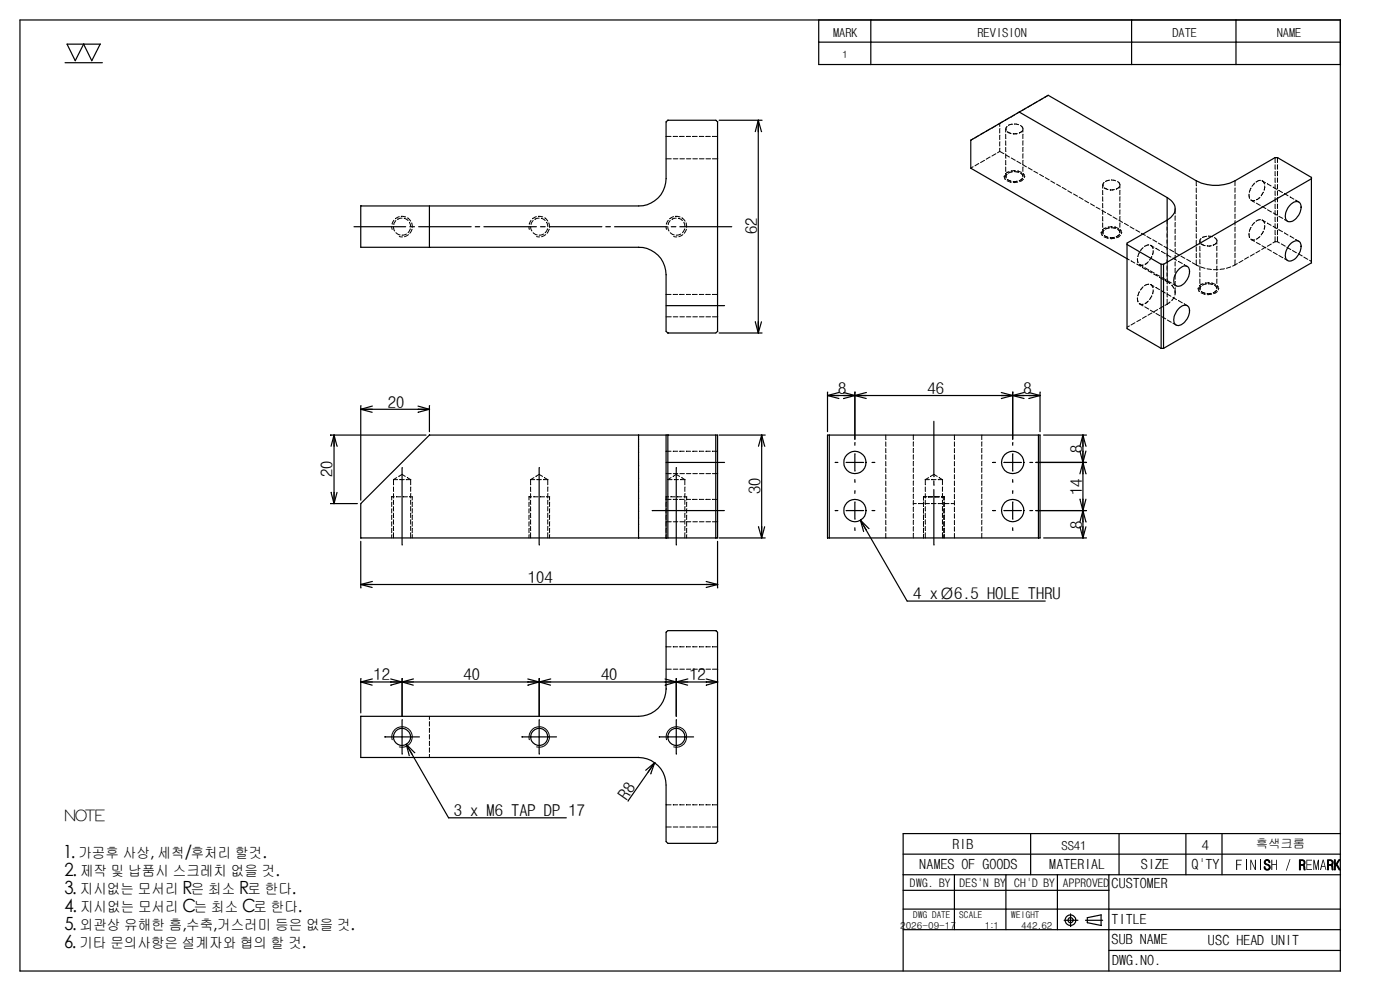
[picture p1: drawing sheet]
<svg xmlns="http://www.w3.org/2000/svg" width="297mm" height="210mm" viewBox="0 0 297 210" stroke-linecap="round" stroke-linejoin="round" font-family="sans-serif">
<g fill="none" stroke="#000" stroke-width=".25">
<path d="M13.8 13.3h7.9M14.2 9.4h3.6M14.3 9.4l1.6 3.5 1.9-3.5M17.7 9.4h3.6l-1.8 3.5-1.7-3.5M184.5 13.7h55.4l-.1-4.8h22.2l-.1-4.7h22.2h-279.9l.1 201.5M184.6 4.2h-11.1v4.7M239.8 13.7h22.2l-.1-4.8h22.2l-.1-4.7 .1 201.5h-279.9M239.9 4.2h-55.4l.1 4.7h-11.1v4.8M262 4.2h-22.2l.1 4.7h-55.4l.1 4.8h-11.1M284 8.9l.1 4.8h-22.2M141.2 37.8a5.8 5.8 0 0 1-5.9 5.8M141.5 25.5l-.3 .3v12"/>
<path d="M141.6 25.5h10.1M151.7 25.5l.4 .3M152.1 25.8v44.4M152.4 25.5h9.1M160.1 27.9l.6-2.4v45M160.7 27.9v-2.4l.7 2.4M205.8 29.7l-.1 5.9M205.8 35.6l33 19.2M216 23.7l31.3 18.1M216 23.7l6.1-3.5 31.5 18.1M216 23.7l-10.3 6M253.5 38.3a9.1 9.1 0 0 0 8.3 0"/>
<path d="M270.7 33.4h-.5l-8.5 4.9M270.8 33.4l7.1 4.2v.3M278 37.9l-31.4 18.1v17.8M278 37.9v17.8l-31.4 18.1h-.5M75 48h11M76.5 52.4h14.5M76.5 43.6v8.8M76.5 43.6h14.5M86.9 48h.9M88.7 48h11.1M91 43.6v8.8M91 43.6h44.4"/>
<path d="M91 52.4h44.3M100.7 48h1M102.5 48h11.2M114.6 48h.9M116.4 48h11.1M128.4 48h1M130.2 48h11.2M135.4 52.4h-.1a5.8 5.8 0 0 1 5.9 5.8M141.2 58.2v12l.3 .3h10.2l.4-.3M142.3 48h.9M144.1 48h11M238.8 51.8l.1 17.8"/>
<path d="M246.1 56h.5M246.1 56v17.8M247.3 41.8a2.47 2.47 0 0 1 1.3 3.6l-1.2 1.2M247.4 46.6l-8.6 4.9v.3l7.3 4.2M247.4 41.8l-.1 4.8M252.1 57.5a1.01 1.01 0 0 0-.6-1.1 1.01 1.01 0 0 0-1.2 .3 3.2 3.2 0 0 0-1.4 3.6 1.49 1.49 0 0 0 2.4-.7l.6-1 .2-1.1M275.7 52.2a1.03 1.03 0 0 0-.5-1.2 1.03 1.03 0 0 0-1.3 .3 3.2 3.2 0 0 0-1.3 3.6 1.49 1.49 0 0 0 2.4-.7l.5-1 .3-1M275.7 43.9a1.03 1.03 0 0 0-.5-1.1 1.03 1.03 0 0 0-1.3 .2 3.2 3.2 0 0 0-1.3 3.6 1.24 1.24 0 0 0 1.9-.1 3.9 3.9 0 0 0 1.3-2.6M141.2 64.7h12.3M152.4 70.5h9.1M160.1 68.2l.6 2.3M160.7 68.2v2.3"/>
<path d="M161.4 68.2l-.7 2.3M238.8 69.6l7.3 4.2M252.1 65.8a1.03 1.03 0 0 0-.6-1.1 1.03 1.03 0 0 0-1.2 .2 3.2 3.2 0 0 0-1.4 3.6 1.17 1.17 0 0 0 1.9-.1 3.9 3.9 0 0 0 1.3-2.6M70.1 92.2h20.2M70.2 94.5l.6-2.3v14.5M70.8 94.5v-2.3l.7 2.3M76.5 85.9v20M78.9 86l-2.4 .7h2.4M85.3 99v16.4M88.6 86l2.4 .7M88.6 86.7h2.4M91 86.7l-2.4 .6"/>
<path d="M91 86.7h-14.5l2.4 .6M91 85.9v5.5M114.3 99v16.4M135.4 92.2l-.1 21.7h-58.8M141.2 92.2h10.9M141.2 97.9h12.3M141.5 92.2l.1 21.7M143.4 99v16.4M151.7 92.2v21.7M152.1 92.2v21.7M152.4 92.2h9.8M161.4 92.2l.7 2.3"/>
<path d="M161.4 92.2l.1 2.3M161.5 92.2l-.8 2.3M161.5 92.2l-.1 21.7M175.4 92.2h.4M175.4 92.2v21.7M175.4 83.1v8.3M177.1 97.9h.5M177.8 83.1l-2.4 .7h2.4M178.8 83.1l4.8 1.3M178.8 83.8h2.4M179.4 97.9h1.8M181.2 83.8l-2.4 .6"/>
<path d="M181.2 83.8h-5.8l2.4 .6M181.2 83.8h2.4M181.2 83.8h33.4M181.2 97.9v1.9M181.2 97.9h1.8M181.2 83.1v9.9M181.2 96.1v1.8M181.2 93.8v.5M183.5 97.9a2.36 2.36 0 0 0-3.3-2.1 2.36 2.36 0 0 0-.6 4 2.36 2.36 0 0 0 3.8-1.2l.2-.7M183.6 83.1l-2.4 .7M184.8 97.9h.6M197.9 89.2v11.8"/>
<path d="M210.5 97.9h.5M212.2 83.1l2.4 .7M212.2 83.8h2.4M212.8 97.9h1.8M214.6 83.8l-2.4 .6M214.6 83.8h2.5M214.6 97.9v1.9M214.6 97.9h1.9M214.6 83.1v9.9M214.6 83.8l2.4 .6M214.6 96.1v1.8M214.6 93.8v.5"/>
<path d="M217 97.9a2.36 2.36 0 0 0-3.4-2.1 2.36 2.36 0 0 0-.5 4 2.36 2.36 0 0 0 3.8-1.2l.1-.7M217.1 83.1l-2.5 .7M218 83.1l2.4 .7h-5.8M218.1 83.8h2.3l-2.3 .6M218.2 97.9h.6M219.5 97.9h10.8M220.1 92.2h.3M220.4 92.2v21.7M220.4 83.1v8.3M221.2 92.2h9.1M228.9 95.5l.6 2.4M229.5 97.9l.7 2.5"/>
<path d="M229.5 97.9v2.5M229.5 92.2l.7 2.3M229.5 92.2v2.3M229.5 97.9l-.6 2.5M229.5 97.9v10.2M229.5 95.5v2.4M229.5 92.2l-.6 2.3M229.5 92.2v5.7M230.1 95.5l-.6 2.4M70.1 106.7h5.6M70.2 104.3l.6 2.4M70.8 104.3v2.4"/>
<path d="M71.4 104.3l-.6 2.4M76.5 106.7l14.5-14.5h50.2v21.7h-5.8M76.5 114.7v9.8M76.5 106.7v7.2M138.3 108.1h15.2M141.2 113.9h10.9M152.1 114.7v9.8M152.4 113.9h9.8M160.8 111.6l.6 2.3M161.5 111.6l-.1 2.3M162 111.6l-.5 2.3M175.4 113.9h45"/>
<path d="M175.8 113.9l-.1-21.7h44.4v21.7M177.1 108.1h.5M179.4 108.1h1.8M181.2 101.6v.5M181.2 108.1v1.9M181.2 108.1h1.8M181.2 111.8v.5M181.2 106.3v1.8M181.2 104v.5M182.3 110.2l9.9 17.1h29.3M182.3 110.2l1.9 1.8M182.3 110.2l1.3 2.1"/>
<path d="M182.4 110.2l.6 2.4M183.5 108.1a2.36 2.36 0 0 0-3.3-2.1 2.36 2.36 0 0 0-.6 3.9 2.36 2.36 0 0 0 3.8-1.2l.2-.6M184.8 108.1h.6M197.9 101.8v1M197.9 103.7v11.7M210.5 108.1h.5M212.8 108.1h1.8M214.6 101.6v.5M214.6 108.1v1.9M214.6 108.1h1.9M214.6 111.8v.5M214.6 106.3v1.8"/>
<path d="M214.6 104v.5M217 108.1a2.36 2.36 0 0 0-3.4-2.1 2.36 2.36 0 0 0-.5 3.9 2.36 2.36 0 0 0 3.8-1.2l.1-.6M218.2 108.1h.6M219.5 108.1h10.8M221.2 113.9h9.1M228.9 111.6l.6 2.3M228.9 105.7l.6 2.4M229.5 108.1l.7 2.5M229.5 108.1v2.5M229.5 108.1v5.8M229.5 108.1l-.6 2.5M229.5 111.6v2.3"/>
<path d="M229.5 105.7v2.4M230.1 111.6l-.6 2.3M230.1 105.7l-.6 2.4M76.5 123.8h2.4M76.5 123.8l2.4 .6M78.9 123.2l-2.4 .6M141.2 133.9v12a5.9 5.9 0 0 1-5.9 5.8h-58.8M141.2 133.9l.3-.3h10.2l.4 .3v44.4l-.4 .3M149.7 123.2l2.4 .6h-75.6M149.7 123.8h2.4l-2.4 .6M76.5 151.7v8.7M76.5 143.7v7.3"/>
<path d="M78.9 143.8l-2.4 .6h2.4M81.6 156.1h1.8M82.8 143.8l2.5 .6M82.8 144.4h2.4M83.4 156.1h1.8M85.2 144.4h2.4M85.2 144.4l-2.4 .7M85.2 144.4h-8.7l2.4 .7M85.2 156.1l.1 1.8M85.2 156.1h1.9M85.2 157.9l.1 1.8M85.3 144.4l2.3 .7"/>
<path d="M85.3 143.7l-.1 8M85.3 144.4h29M85.3 154.3l-.1 1.8M85.3 152.4l-.1 1.9M86.1 157.6l1.8 1.8M86.1 157.6l1.3 2.2M86.1 157.6l9 15.6M86.1 157.6l.6 2.5M87 156.1h1.9M87.6 143.8l-2.4 .6M110.7 156.1h1.7M111.8 143.8l2.5 .6"/>
<path d="M111.9 144.4h2.4M112.5 156.1h1.8M114.3 156.1h1.8a1.83 1.83 0 0 1-2.2 1.8 1.83 1.83 0 0 1-1.3-2.6 1.82 1.82 0 0 1 2.1-1 1.82 1.82 0 0 1 1.4 1.8h1.8M114.3 144.4h2.4M114.3 144.4l-2.4 .7M114.3 156.1v3.6M114.3 144.4l2.4 .7M114.3 143.7v8M114.3 144.4h29M114.3 152.4v3.7M116.7 143.8l-2.4 .6M139.8 156.1h1.7"/>
<path d="M140.9 143.8l4.8 1.3M141 144.4h2.3M141.6 156.1h1.7M143.3 156.1h1.9a1.83 1.83 0 0 1-2 1.8 1.83 1.83 0 0 1-1.7-2.1 1.8 1.8 0 0 1 2-1.5 1.8 1.8 0 0 1 1.6 1.8h1.9M143.3 144.4h2.5M143.3 144.4l-2.3 .7M143.3 156.1l.1 1.8M143.3 157.9l.1 1.8M143.4 143.7l-.1 8M143.4 154.3l-.1 1.8M143.4 152.4l-.1 1.9M145.8 143.8l-2.5 .6"/>
<path d="M149.7 143.8l2.4 .6h-8.8M149.7 144.4h2.4l-2.4 .7M76.5 160.4h58.8a5.8 5.8 0 0 1 5.9 5.9v12M95.1 173.2h24.9M138.7 161.5l-.8 2.4M138.7 161.5l-1.3 2M138.7 161.5l-5.6 8.2M138.8 161.5l-2 1.6M141.2 178.3l.4 .3M141.5 178.6h10.2M218.5 176.6l-.1 8.7M237.2 176.6l-.1 8.7"/>
<path d="M251.4 176.6l-.1 8.7M259 176.6v8.7M284.1 176.6h-92.7v8.7M191.4 185.3h92.7M191.4 180.9h92.7M191.4 196.9h43.6M191.4 192.6h43.6M191.4 188.6h43.6M191.4 185.3v20.4M202.3 185.3v11.6M213.2 185.3v11.6M224.1 185.3v11.6"/>
<path d="M225.5 194.9h2.9M226.9 193.6v2.6M228 194.9a1.14 1.14 0 0 0-1.7-.9 1.14 1.14 0 0 0-.2 1.9 1.14 1.14 0 0 0 1.8-.6l.1-.4M230 194.9h3.7M233.3 193.8l.1 2.2-3-.6M233.4 193.8l-3 .6 .1 1M235 196.9h49.1M235 192.6h49.1M235 185.3v20.4M235 201.3h49.1"/>
<circle cx="85.2" cy="156.1" r="1.82"/>
<circle cx="226.9" cy="194.9" r=".56"/>
</g>
<g fill="#000">
<path d="M262 182.1h1.2v.2h-1v.8h.8v.1h-.8v1.1h-.2z" fill-rule="evenodd"/>
<path d="M265 182.1h.2l.7 1.8v-1.8h.3v2.2h-.3l-.8-1.8v1.8h-.1z" fill-rule="evenodd"/>
<path d="M269.4 182.1h.2v.9h.8v-.9h.2v2.2h-.2v-1.1h-.8v1.1h-.2z" fill-rule="evenodd"/>
<path d="M273.3 182h.2l-.8 2.4h-.2z" fill-rule="evenodd"/>
<path d="M276.9 182.1h1.1v.2h-1v.8h.9v.1h-.9v.9h1v.2h-1.1z" fill-rule="evenodd"/>
<path d="M278.3 182.1h.2l.4 1.7 .4-1.7h.2v2.2h-.2v-1.7l-.3 1.7h-.2l-.3-1.7v1.7h-.2z" fill-rule="evenodd"/>
<path d="M280.3 182.1l-.6 2.2h.2l.2-.7h.6l.2 .7h.2l-.6-2.2zM280.4 182.4l.3 1h-.5z" fill-rule="evenodd"/>
</g>
<g fill="none" stroke="#000" stroke-width=".21">
<path d="M141.2 33.6h1.1M141.2 28.9h1M142.7 33.6h.9M142.7 28.9h.9M144.1 33.6h.9M144.1 28.9h.9M145.5 33.6h.9M145.5 28.9h.9M146.8 33.6h1M146.9 28.9h.9M148.2 33.6h1M148.3 28.9h.8"/>
<path d="M149.6 33.6h1M149.7 28.9h.8M151 33.6h1.1M151 28.9h1.1M206.2 29.4l-.4 .3M206.2 35.3l-.5 .3M207.4 28.7l-.7 .5M207.4 34.7l-.8 .4M208.6 28l-.8 .5M208.6 34l-.8 .4M209.8 27.3l-.8 .5M209.8 33.3l-.8 .4"/>
<path d="M211 26.7l-.7 .4M211.1 32.6l-.9 .4M211.9 26.1l-.5 .3M211.9 31.4v.7l.8 .4M211.9 30v.9M211.9 28.6v1M211.9 27.2v1M211.9 32.1l-.5 .3M212.6 25.7l-.7 .4v.7M212.8 37.4l.3 .6M212.9 37.2l-.1 .2M213.1 32.8l.8 .5"/>
<path d="M213.1 27.3l.1 .7M213.1 28.4l.1 1M213.1 29.8l.1 1M213.1 31.2l.1 .9M213.1 32.6l.1 .9M213.1 34l.1 .9M213.1 35.4l.1 .9M213.1 36.8l.1 .6M213.3 27l-.1 .6M213.3 37.1l-.1 .6M213.4 26.9l-.2 .1M213.4 36.9l-.2 .2"/>
<path d="M213.4 26.8l-.1 .1M213.4 36.9h-.1M213.4 36.5l-.3 .3M213.4 38.3l.8 .3M213.5 27.9v.1M213.5 38v.1M213.6 28l.5 .2M213.6 38.1l.5 .2M213.8 25l-.8 .5M213.8 36.3l-.3 .2M214.1 28.2l.2 .1M214.1 38.3l.2 .1"/>
<path d="M214.1 38.6h.2M214.3 33.5l.9 .4M214.3 26.3h.3M214.4 26.3l-.6 .2M214.4 36.4l-.6 .2M214.6 36.4h-.3M214.7 28.3h.7M214.7 38.6l.3 .1M214.9 36.1l-.6 .1M215 36.1l.2 .1M215 24.3l-.7 .5M215 26.3h.4"/>
<path d="M215 36.3l.4 .1M215.3 26.3l.6 .1M215.3 36.4l.6 .1M215.4 38.4l-.7 .1M215.5 34.1l.8 .5M215.6 28.3h-.1M215.6 38.4h-.1M215.7 38.6l-.8 .1M215.7 36.2l.1 .1M215.8 36.3l.7 .2M216 28.1v.1M216 38.2h.1"/>
<path d="M216.2 23.6l-.7 .5M216.3 26.6l.2 .1M216.3 36.7l.2 .1M216.5 26.7l.2 .2M216.5 36.8l.2 .2M216.6 26.9l.2 .3M216.6 37l.2 .3M216.7 37.7v.1M216.7 37.8l-.6 .4M216.7 34.9l.8 .4M216.7 27.7l-.6 .4M216.8 36.8v.6"/>
<path d="M216.8 35.4v.9M216.8 34v.9M216.8 32.6v.9M216.8 31.2v.9M216.8 29.8v1M216.8 28.4v1M216.8 27.3v.7M216.9 38l-.8 .5M216.9 36.8l.1 .1M217 36.9l.2 .5-.1 .2M217.4 22.9l-.7 .5M217.9 35.5l.9 .5"/>
<path d="M218.6 22.3l-.7 .4M219.1 36.3l.8 .4M219.8 21.5l-.8 .5M220.3 36.9l.9 .5M221 20.9l-.7 .4M221.5 37.6l.8 .5M222.1 20.2l-.6 .4M222.7 38.3l.8 .5M223.9 39l.9 .5M225.1 39.7l.8 .5M233.7 39.2v.7M233.8 38.9v.6"/>
<path d="M233.9 38.7l-.1 .2M234 38.7h-.1M234.1 39.8l.3 .2M234.4 40l.3 .1M234.6 38.3l-.3 .1M234.9 38.2l-.3 .1M235.2 38.2h-.3M235.6 38.1l.4 .1M235.9 38.2l.5 .1M236.8 38.5l.3 .1M237 38.6l.2 .2M237.2 38.8l.2 .3"/>
<path d="M237.2 39.5l.1 .1M237.2 39.6l-.6 .4M237.4 39.2l-.1 .7M253.5 38.3l.1 1M253.5 39.8l.1 .9M261.8 39.8l-.1 .9M261.8 38.3l-.1 1M265.1 39.9l-.2 .4M265.1 39.9h-.1M265.5 39.3l-.2 .2M265.7 39l-.3 .3M265.9 38.8l-.2 .2"/>
<path d="M266.2 38.5h.1M266.5 38.4l-.3 .1M266.8 38.2l-.3 .2M267.1 38.2h-.4M267.5 38.3l.2 .1M267.6 38.3l.6 .4M267.7 38.4l.1 .2M267.8 38.6l.2 .2M267.9 38.8l.1 .2M268 39.4l.1 .3M268 39.7v.4M268.6 38.9l.8 .5"/>
<path d="M269.8 39.6l.8 .5M270.2 33.4l.1 1M270.2 34.9l.1 .9M270.2 36.3l.1 .9M270.2 37.7l.1 .9M270.2 39.1l.1 .9M270.8 39.1l-.1 .9M270.8 37.7l-.1 .9M270.8 36.3l-.1 .9M270.8 34.9l-.1 .9M270.8 33.4l-.1 1M83 47.9l.1 .7"/>
<path d="M83.4 48l.2 .9M83.5 46.7l-.4 .8M83.9 46.7l-.4 .8M83.9 49.3l.9 .5M84.6 50.1l.7 .1M84.6 45.9l-.7 .4M85.1 45.8l.9 .1M85.2 46.2l-.9 .2M85.7 46.2l.8 .5M86.1 49.6l-.9 .2M86.4 46.2l.6 .6M86.6 49.7l-.9 .4"/>
<path d="M86.8 47.1l.2 .9M87 48.5l-.5 .8M87.3 47.2l.1 .9M87.3 48.6l-.4 .8M112.1 47.9l.1 .7M112.4 48l.3 .9M112.5 46.7l-.3 .8M113 46.7l-.4 .8M113 49.3l.8 .5M113.7 45.9l-.8 .4M113.7 50.1l.6 .1M114.2 45.8l.8 .1"/>
<path d="M114.3 46.2l-.9 .2M114.8 46.2l.7 .5M115.2 49.6l-.9 .2M115.5 46.2l.6 .6M115.7 49.7l-.9 .4M115.9 47.1l.2 .9M116.1 48.5l-.6 .8M116.3 47.2l.2 .9M116.4 48.6l-.4 .8M141.2 47.9l.1 .7M141.5 48l.3 .9M141.6 46.7l-.4 .8"/>
<path d="M142 46.7l-.4 .8M142 49.3l.9 .5M142.8 50.1l.6 .1M142.8 45.9l-.8 .4M143.2 45.8l.9 .1M143.3 46.2l-.8 .2M143.9 46.2l.7 .5M144.3 49.6l-1 .2M144.5 46.2l.7 .6M144.7 49.7l-.8 .4M145 47.1l.1 .9M145.1 48.5l-.5 .8"/>
<path d="M145.4 47.2l.1 .9M145.5 48.6l-.5 .8M226.3 40.4l.8 .5M227.5 41.1l.9 .4M228.7 41.8l.8 .4M229.9 42.5l.8 .4M231.1 43.2l.8 .4M232.3 43.9l.8 .4M233.3 49.3l.4 .6M233.4 49.1v.2M233.5 44.6l.8 .4M233.7 40.3v1"/>
<path d="M233.7 41.7v.9M233.7 43.1v.9M233.7 44.5v.9M233.7 45.9v.9M233.7 47.2v.9M233.7 48.6v.7M233.8 49v.6M233.9 48.8l-.1 .2M234 48.8h-.1M234 48.4l-.3 .3M234 50.2l.7 .2M234.1 49.9l.3 .2"/>
<path d="M234.4 50.1l.3 .1M234.4 48.2l-.4 .2M234.6 48.4l-.3 .1M234.7 45.2l.8 .5M234.7 40.1l.1 .1M234.7 50.2l.1 .1M234.7 50.4l.2 .1M234.9 48.3l-.3 .1M235.2 48.3h-.3M235.3 40.2h.4M235.3 50.3h.4M235.3 50.5l.2 .1"/>
<path d="M235.5 48l-.6 .1M235.5 48l.3 .1M235.6 48.2l.4 .1M235.9 45.9l.8 .5M235.9 48.3l.5 .1M236.1 40.2h-.4M236.1 50.3h-.4M236.2 50.5l-.7 .1M236.3 48.1h.1M236.4 48.1l.7 .3M236.6 40v.1M236.6 50.1h.1"/>
<path d="M236.8 48.5l.3 .2M237 48.7l.2 .2M237.1 46.6l.8 .5M237.2 48.9l.2 .3M237.3 49.6l-.7 .5M237.4 48.6l-.1 .7M237.4 47.2l-.1 .9M237.4 45.9l-.1 .9M237.4 44.5l-.1 .9M237.4 43.1l-.1 .9M237.4 41.7l-.1 .9M237.4 40.3l-.1 1"/>
<path d="M237.4 49.9l-.8 .4M237.4 48.7l.1 .1M237.6 48.8l.1 .5-.1 .2M238.3 47.3l.8 .5M238.9 54.8l.4 .2M239.5 48l.8 .5M239.7 55.3l.8 .4M240.7 48.7l.8 .5M241 55.9l.7 .5M241.1 54.8v.5M241.1 55.3v.3M241.2 55.6h.1"/>
<path d="M241.4 53.6l-.2 .7M241.5 56l.1 .1M241.5 53.5l-.1 .1M241.5 56.1l.7 .3M241.6 56.1l.2 .1M241.8 56.2h.3M241.8 52.9l-.1 .2M241.9 49.4l.8 .4M242.1 52.6l-.3 .3M242.1 56.7l.8 .4M242.3 56.1l-.2 .1M242.3 52.5l-.2 .1"/>
<path d="M242.6 56.7l.8 .5M242.9 55.9l-.2 .1M242.9 52l-.3 .2M243.1 50.1l.8 .5M243.1 55.7l-.2 .2M243.2 51.9l-.3 .1M243.3 57.3l.8 .5M243.4 55.4l-.2 .3M243.4 51.9h.1M243.4 51.9h-.3M243.8 57.4l.8 .4M243.8 54.8l-.1 .3"/>
<path d="M243.9 52l.2 .1M243.9 52l.6 .4M244 54.5l-.1 .3M244 52.1l.3 .4M244.1 54.3v.2M244.3 53.7v.2M244.3 52.5l.1 .1M244.3 50.8l.8 .4M244.4 53.1l-.1 .6M244.5 58.1l.8 .4M245 52.6l.7 .5M245 58.1l.8 .4"/>
<path d="M245.5 51.5l.8 .5M245.7 58.7l.8 .5M246.2 53.3l.8 .4M246.2 58.8l.8 .4M246.7 52.2l.8 .4M246.9 59.4l.4 .3M247.3 47.4v-.8l.1 1.1M247.3 48.1l.1 .9M247.3 49.5l.1 .9M247.3 50.9l.1 .9M247.3 52.3l.1 .9M247.3 53.6l.1 1"/>
<path d="M247.3 55l.1 1M247.3 56.4l.1 1M247.3 57.8l.1 .9M247.3 59.2l.1 .9M247.4 59.7l.5 .4M247.4 54l.7 .5M247.4 59.4l.8 .5M247.4 58.9l-.1 .8M247.4 57.5l-.1 .9M247.4 56.1l-.1 1M247.4 54.8l-.1 .9M247.4 53.4l-.1 .9"/>
<path d="M247.4 52l-.1 .9M247.4 50.6l-.1 .9M247.4 49.2l-.1 .9M247.4 47.8l-.1 .9M247.9 52.8l.8 .5M248.6 54.7l.7 .4M249.1 53.6l.8 .4M249.1 59.6l-.1 .9M249.1 58.2l-.1 1M249.1 56.8l-.1 1M249.1 55.5l-.1 .9M249.1 54.1l-.1 .9"/>
<path d="M249.1 52.7l-.1 .9M249.1 51.3l-.1 .9M249.1 49.9l-.1 .9M249.1 48.5l-.1 1M249.1 47.1l-.1 1M249.1 45.7l-.1 1M249.1 44.2l-.1 1.1M249.8 55.4l.8 .4M250.3 54.2l.8 .5M251 56.1l.6 .3M251.5 54.9l.8 .5M253.5 56.1l.6 .3"/>
<path d="M253.5 41.2l.1 .9M253.5 42.6l.1 .9M253.5 44l.1 .9M253.5 45.4l.1 .9M253.5 46.8l.1 .9M253.5 48.1l.1 .9M253.5 49.5l.1 .9M253.5 50.9l.1 .9M253.5 52.3l.1 .9M253.5 53.6l.1 1M253.5 55l.1 1.1-.9-.5M254.3 51.1v.6"/>
<path d="M254.3 52.2v.9M254.3 53.6v.9M254.3 55v.9M254.3 56.4v.8M254.3 57.7v.9M254.3 59.1v.9M254.3 51.2v.2M254.3 51v.2M254.4 50.8l-.1 .2M254.4 56.5l1 .3M254.5 50.6l-.2 .2M254.7 51.7l.2 .2"/>
<path d="M254.9 51.9l.3 .1M255.2 50.2l-.4 .1M255.2 52h.2M255.5 50.1l-.4 .1M255.7 50.1h-.2M255.8 56.9l.9 .2M255.8 52.1h.4M256.1 50l.4 .1M256.1 59.9l-.6 .1M256.1 59.9h.2M256.5 50.1h.5M256.7 52l-.4 .1"/>
<path d="M256.8 60h.1M256.9 60l.7 .3M257.1 51.9h.1M257.1 57.1h1M257.4 50.3l.4 .3M257.4 51.8l-.2 .1M257.6 51.6l-.2 .2M257.7 50.6l.2 .3M257.8 51.4l-.1 .2M257.9 50.9v.1M257.9 59.1v.9M257.9 57.7v.9"/>
<path d="M257.9 56.4v.8M257.9 55v.9M257.9 53.6v.9M257.9 52.2v.9M257.9 51.1v.6M259.5 56.9l-1 .2M260.8 56.5l-.9 .3M261.8 56.1l-.6 .3M261.8 55l-.1 1.1 .5-.2M261.8 53.6l-.1 1M261.8 52.3l-.1 .9M261.8 50.9l-.1 .9"/>
<path d="M261.8 49.5l-.1 .9M261.8 48.1l-.1 .9M261.8 46.8l-.1 .9M261.8 45.4l-.1 .9M261.8 44l-.1 .9M261.8 42.6l-.1 .9M261.8 41.2l-.1 .9M263.4 55.2l-.8 .4M264.6 54.5l-.9 .4M264.7 41.3l.1 .6M264.7 41.1v.2M264.7 49.7l.1 .5"/>
<path d="M264.7 49.4v.3M264.8 41.9v.1M264.8 40.7h.1M264.8 50.2v.1M264.8 49h.1M264.9 40.3l-.1 .4M264.9 48.6l-.1 .4M265.1 48.3l-.2 .3M265.1 42.4h.1M265.1 50.6l.1 .2M265.1 48.2l-.1 .1M265.2 42.4l.7 .4"/>
<path d="M265.2 50.7l.7 .4M265.3 42.4l.1 .1M265.3 50.8h.1M265.5 42.5h.2M265.5 50.8l.2 .1M265.5 47.6l-.2 .2M265.7 47.3l-.3 .3M265.8 53.8l-.8 .4M265.9 42.5h-.2M265.9 50.8l-.2 .1M265.9 47.1l-.2 .2M266.2 46.8h.1"/>
<path d="M266.2 43l.9 .5M266.2 51.4l.9 .4M266.5 42.2l-.2 .1M266.5 50.5l-.2 .1M266.5 46.7l-.3 .1M266.7 42l-.2 .2M266.7 50.3l-.2 .2M266.8 46.6l-.3 .1M267 41.8l-.2 .2M267 53.1l-.8 .5M267 50.1l-.2 .2M267.1 46.5l-.4 .1"/>
<path d="M267.4 43.7l.9 .5M267.4 52l.9 .5M267.5 41.1l-.2 .4M267.5 49.5l-.2 .3M267.5 46.6l.2 .2M267.6 46.6l.6 .4M267.7 40.8l-.2 .3M267.7 49.1l-.2 .4M267.7 46.8l.1 .1M267.7 40.7v.1M267.7 49v.1M267.8 46.9l.2 .2"/>
<path d="M267.9 40.1v.2M267.9 48.4v.2M267.9 47.1l.1 .2M268 47.7l.1 .4M268 48.1v.3M268.2 52.4l-.8 .4M268.6 44.4l.9 .5M268.6 47.3l.8 .4M268.6 52.7l.9 .5M269.4 51.7l-.8 .5M269.8 45.1l.9 .5M269.8 47.9l.8 .5"/>
<path d="M269.8 53.4l.9 .5M270.2 50.1l.1 1.1-.6 .2M270.2 40.4l.1 1M270.2 41.8l.1 1M270.2 43.2l.1 1M270.2 44.6l.1 .9M270.2 46l.1 .9M270.2 47.4l.1 .9M270.2 48.8l.1 .9M270.2 51.2h.6M270.8 50.1l-.1 1.1 .4 .2M270.8 48.8l-.1 .9"/>
<path d="M270.8 47.4l-.1 .9M270.8 46l-.1 .9M270.8 44.6l-.1 .9M270.8 43.2l-.1 1M270.8 41.8l-.1 1M270.8 40.4l-.1 1M271 40.3l.8 .5M271 45.8l.9 .4M271 48.7l.8 .4M271 54.1l.9 .5M271.5 51.7l.9 .4M272.2 46.5l.7 .4"/>
<path d="M272.2 54.8l.7 .4M272.2 41l.8 .5M272.2 49.3l.8 .5M272.7 52.4l.9 .4M273.4 41.7l.8 .5M273.4 50l.8 .5M273.9 53.1l.8 .4M274.6 42.4l.6 .4M274.6 50.7l.6 .4M275.1 53.7l.9 .5M276.3 54.5l.8 .4M277.5 55.1l.5 .3"/>
<path d="M141.2 67.1h1.1M141.2 62.4h1M142.7 67.1h.9M142.7 62.4h.9M144.1 67.1h.9M144.1 62.4h.9M145.5 67.1h.9M145.5 62.4h.9M146.8 67.1h1M146.9 62.4h.9M148.2 67.1h1M148.3 62.4h.8"/>
<path d="M149.6 67.1h1M149.7 62.4h.8M151 67.1h1.1M151 62.4h1.1M239.3 69.1l-.5 .2M240.5 68.4l-.8 .4M241.1 63.1v.5M241.1 63.6v.3M241.2 63.9h.1M241.2 62.6l-.1 .1M241.4 61.9l-.3 .7M241.5 64.3l.1 .1"/>
<path d="M241.5 61.8l-.1 .1M241.5 64.4l.7 .4M241.6 64.4l.2 .1M241.8 67.7l-.9 .4M241.8 64.5h.3M241.8 61.3l-.1 .1M242.1 61l-.3 .3M242.3 64.4l-.2 .1M242.3 60.8l-.2 .2M242.6 65l.8 .5M242.9 64.2l-.2 .1M242.9 60.3l-.3 .2"/>
<path d="M242.9 67l-.8 .4M243.1 64l-.2 .2M243.2 60.3h-.3M243.4 63.8l-.2 .2M243.4 60.2h.1M243.4 60.2l-.3 .1M243.8 65.7l.8 .5M243.8 63.1l-.1 .3M243.9 60.3l.2 .1M243.9 60.3l.6 .4M244 62.7l-.1 .4M244 60.4l.3 .4"/>
<path d="M244.1 62.7h.1M244.1 66.3l-.8 .5M244.3 62.1v.1M244.3 60.8l.1 .1M244.4 61.4l-.1 .7M245 60.9l.7 .5M245 66.4l.8 .5M245.3 65.6l-.8 .4M246.2 61.6l.8 .5M246.2 67.1l.8 .4M246.5 64.9l-.8 .5M247.3 60.6l.1 .9"/>
<path d="M247.3 62l.1 .9M247.3 63.4l.1 1M247.4 64.4l-.5 .3M247.4 62.3l.7 .4M247.4 67.8l.8 .4M248 64l-.7 .4M248.4 60.4v.1M248.4 63.6l-.1 .1M248.4 60.5l.2 .3M248.6 60.2l.7 .3M248.6 68.5l.7 .3M248.6 63l.7 .5"/>
<path d="M248.7 63.3l-.3 .3M248.7 60.8l.1 .3M248.9 63l-.3 .3M249 61.6v.3M249.1 62.2l-.1 .3M249.1 61.9l-.1 .3M249.1 61l-.1 1M249.8 63.7l.8 .4M251 64.4l.6 .3M253.9 61.1l.2 .5M254 60.9l-.1 .2M254.1 61.6l.1 .1"/>
<path d="M254.3 60.5v.6M254.3 61.3v.1M254.3 61.1v.2M254.4 60.9l-.1 .2M254.5 60.6l-.2 .3M254.5 60.3l-.3 .2M254.5 62l.8 .3M254.7 61.8l.2 .2M254.9 62l.3 .1M254.9 60.1l-.3 .2M255.2 60.3l-.4 .1M255.2 62.1h.2"/>
<path d="M255.2 62.3h.2M255.5 60.2l-.4 .1M255.7 60.1l-.2 .1M255.8 62.2h.4M255.8 62.4h.3M256.1 60.1h.4M256.5 60.1l.5 .2M256.7 62.2h-.4M256.8 62.3l-.7 .1M257.1 62h.1M257.4 60.4l.4 .4M257.4 61.9l-.2 .1"/>
<path d="M257.6 61.7l-.2 .2M257.7 62l-.5 .2M257.7 60.8l.2 .1M257.8 61.5l-.1 .2M257.9 60.9v.2M257.9 60.5v.6M258 61.8l-.4 .2M258 60.5l.1 .2M258.1 60.7l.1 .4M258.3 61.1l-.1 .3M135.3 92.2l.1 .9M135.3 93.6l.1 .9"/>
<path d="M135.3 95l.1 .9M135.3 96.3l.1 1M135.3 97.7l.1 1M135.3 99.1l.1 1M141.2 95.6h1M142.7 95.6h.9M144.1 95.6h.9M145.5 95.6h.9M146.9 95.6h.9M148.3 95.6h.8M149.7 95.6h.8M151 95.6h1.1"/>
<path d="M187.7 92.2l.1 .9M187.7 93.6l.1 .9M187.7 95l.1 .9M187.7 96.3l.1 1M187.7 97.7l.1 1M187.7 99.1l.1 1M193.6 99.1l-.1 1M193.6 97.7l-.1 1M193.6 96.3l-.1 1M193.6 95l-.1 .9M193.6 93.6l-.1 .9M193.6 92.2l-.1 .9"/>
<path d="M202.3 92.2v.9M202.3 93.6v.9M202.3 95v.9M202.3 96.3v1M202.3 97.7v1M202.3 99.1v1M208.1 99.1v1M208.1 97.7v1M208.1 96.3v1M208.1 95v.9M208.1 93.6v.9M208.1 92.2v.9"/>
<path d="M83.1 113.3l-.1 .6M83.1 111.9l-.1 .9M83.1 110.5l-.1 .9M83.1 109.1l-.1 .9M83.1 107.8l-.1 .9M83.1 106.4l-.1 .9M83.4 101.6v1.1M83.4 103.2v.9M83.4 104.5v1M83.4 105.9v.9M83.4 107.3v.9M83.4 108.7v.9"/>
<path d="M83.4 110.1v.9M83.4 111.5v.9M83.4 112.8v1.1M83.6 105.2h-.6v.7M84.1 101.2l-.7 .4h.9M84.1 105.2h.9M84.8 101.6h.9M85.2 100.5l-.7 .4M85.3 100.5l.6 .4M85.5 105.2h.9M86.1 101.6h.9M86.4 101.2l.6 .4"/>
<path d="M86.9 105.2h.5M87.1 112.8l-.1 1.1M87.1 111.5l-.1 .9M87.1 110.1l-.1 .9M87.1 108.7l-.1 .9M87.1 107.3l-.1 .9M87.1 105.9l-.1 .9M87.1 104.5l-.1 1M87.1 103.2l-.1 .9M87.1 101.6l-.1 1.1M87.4 113.3v.6M87.4 111.9v.9"/>
<path d="M87.4 110.5v.9M87.4 109.1v.9M87.4 107.8v.9M87.4 106.4v.9M87.4 105.2v.7M112.1 113.3v.6M112.1 111.9v.9M112.1 110.5v.9M112.1 109.1v.9M112.1 107.8v.9M112.1 106.4v.9M112.4 101.6l.1 1.1"/>
<path d="M112.4 103.2l.1 .9M112.4 104.5l.1 1M112.4 105.9l.1 .9M112.4 107.3l.1 .9M112.4 108.7l.1 .9M112.4 110.1l.1 .9M112.4 111.5l.1 .9M112.4 112.8l.1 1.1M112.7 105.2h-.6v.7M113.2 101.2l-.8 .4h.9M113.2 105.2h.8M113.6 100.9l.7-.4 .7 .4"/>
<path d="M113.8 101.6h.9M114.6 105.2h.8M115.4 101.2l.7 .4h-.9M115.9 105.2h.6M116.1 112.8v1.1M116.1 111.5v.9M116.1 110.1v.9M116.1 108.7v.9M116.1 107.3v.9M116.1 105.9v.9M116.1 104.5v1M116.1 103.2v.9"/>
<path d="M116.1 101.6v1.1M116.5 113.3v.6M116.5 111.9v.9M116.5 110.5v.9M116.5 109.1v.9M116.5 107.8v.9M116.5 106.4v.9M116.5 105.2v.7M135.3 100.5l.1 .9M135.3 101.9l.1 .9M135.3 103.3l.1 .9M135.3 104.7l.1 .9"/>
<path d="M135.3 106l.1 1M135.3 107.4l.1 1M135.3 108.8l.1 1M135.3 110.2l.1 .9M135.3 111.6l.1 .9M135.3 113l.1 .9M141.2 100.3h1.1M141.2 110.5h1.1M141.2 105.8h1M141.2 113.3v.6M141.2 111.9v.9M141.2 110.5v.9"/>
<path d="M141.2 109.1v.9M141.2 107.8v.9M141.2 106.4v.9M141.7 105.2h-.5v.7M142.2 101.2l-.7 .4h.9M142.2 105.2h.9M142.7 100.3h.9M142.7 110.5h.9M142.7 105.8h.9M142.9 101.6h.9M143.3 100.5l-.6 .4M143.4 100.5l.6 .4"/>
<path d="M143.6 105.2h.9M144.1 100.3h.9M144.1 110.5h.9M144.1 105.8h.9M144.5 101.2l.6 .4h-.8M145 105.2h.6l-.1 .7M145.2 112.8l-.1 1.1M145.2 111.5l-.1 .9M145.2 110.1l-.1 .9M145.2 108.7l-.1 .9M145.2 107.3l-.1 .9M145.2 105.9l-.1 .9"/>
<path d="M145.2 104.5l-.1 1M145.2 103.2l-.1 .9M145.2 101.6l-.1 1.1M145.5 100.3h.9M145.5 110.5h.9M145.5 105.8h.9M145.6 113.3l-.1 .6M145.6 111.9l-.1 .9M145.6 110.5l-.1 .9M145.6 109.1l-.1 .9M145.6 107.8l-.1 .9M145.6 106.4l-.1 .9"/>
<path d="M146.8 100.3h1M146.8 110.5h1M146.9 105.8h.9M148.2 100.3h1M148.2 110.5h1M148.3 105.8h.8M149.6 100.3h1M149.6 110.5h1M149.7 105.8h.8M151 100.3h1.1M151 110.5h1.1M151 105.8h1.1"/>
<path d="M187.7 100.5l.1 .9M187.7 101.9l.1 .9M187.7 103.3l.1 .9M187.7 104.7l.1 .9M187.7 106l.1 1M187.7 107.4l.1 1M187.7 108.8l.1 1M187.7 110.2l.1 .9M187.7 111.6l.1 .9M187.7 113l.1 .9M193.6 113l-.1 .9M193.6 111.6l-.1 .9"/>
<path d="M193.6 110.2l-.1 .9M193.6 108.8l-.1 1M193.6 107.4l-.1 1M193.6 106l-.1 1M193.6 104.7l-.1 .9M193.6 103.3l-.1 .9M193.6 101.9l-.1 .9M193.6 100.5l-.1 .9M193.6 106.7h.6M194.7 106.7h.9M195.7 113.3v.6M195.7 111.9v.9"/>
<path d="M195.7 110.5v.9M195.7 109.1v.9M195.7 107.8v.9M195.7 106.4v.9M196.1 106.7h.9M196.1 101.6v1.1M196.1 103.2v.9M196.1 104.5v1M196.1 105.9v.9M196.1 107.3v.9M196.1 108.7v.9M196.1 110.1v.9"/>
<path d="M196.1 111.5v.9M196.1 112.8v1.1M196.3 105.2h-.6v.7M196.8 105.2h.8M196.8 101.2l-.7 .4h.9M197.5 101.6h.9M197.5 106.7h.9M197.9 100.5l-.7 .4M197.9 100.5l.7 .4M198.2 105.2h.8M198.9 106.7h.8M199 101.2l.7 .4h-.8"/>
<path d="M199.6 105.2h.5M199.8 112.8l-.1 1.1M199.8 111.5l-.1 .9M199.8 110.1l-.1 .9M199.8 108.7l-.1 .9M199.8 107.3l-.1 .9M199.8 105.9l-.1 .9M199.8 104.5l-.1 1M199.8 103.2l-.1 .9M199.8 101.6l-.1 1.1M200.1 113.3v.6M200.1 111.9v.9"/>
<path d="M200.1 110.5v.9M200.1 109.1v.9M200.1 107.8v.9M200.1 106.4v.9M200.1 105.2v.7M200.2 106.7h.9M201.6 106.7h.7M202.3 100.5v.9M202.3 101.9v.9M202.3 103.3v.9M202.3 104.7v.9M202.3 106v1"/>
<path d="M202.3 107.4v1M202.3 108.8v1M202.3 110.2v.9M202.3 111.6v.9M202.3 113v.9M208.1 113v.9M208.1 111.6v.9M208.1 110.2v.9M208.1 108.8v1M208.1 107.4v1M208.1 106v1M208.1 104.7v.9"/>
<path d="M208.1 103.3v.9M208.1 101.9v.9M208.1 100.5v.9M141.2 137h1M142.7 137h.9M144.1 137h.9M145.5 137h.9M146.9 137h.9M148.3 137h.8M149.7 137h.8M151 137h1.1M83.1 156.7a2.18 2.18 0 0 1 2-2.8 2.18 2.18 0 0 1 2.3 2.4 2.18 2.18 0 0 1-2.8 1.9"/>
<path d="M91 159.8v.6M91 158.4v.9M91 157v.9M91 155.6v.9M91 154.3v.9M91 152.9v.9M91 151.7v.7M112.2 156.7a2.17 2.17 0 0 1 1.9-2.8 2.17 2.17 0 0 1 2.4 2.4 2.17 2.17 0 0 1-2.8 1.9M141.2 141.7h1.1M141.3 156.7a2.18 2.18 0 0 1 1.9-2.8 2.18 2.18 0 0 1 2.4 2.4 2.18 2.18 0 0 1-2.8 1.9M142.7 141.7h.9M144.1 141.7h.9"/>
<path d="M145.5 141.7h.9M146.8 141.7h1M148.2 141.7h1M149.6 141.7h1M151 141.7h1.1M141.2 175.2h1.1M141.2 170.5h1M142.7 175.2h.9M142.7 170.5h.9M144.1 175.2h.9M144.1 170.5h.9M145.5 175.2h.9"/>
<path d="M145.5 170.5h.9M146.8 175.2h1M146.9 170.5h.9M148.2 175.2h1M148.3 170.5h.8M149.6 175.2h1M149.7 170.5h.8M151 175.2h1.1M151 170.5h1.1M264.1 182.1v2.2M267 182.1v2.2"/>
</g>
<g fill="#000" stroke="#000" stroke-width=".21">
<path d="M268.2 182.1a.61 .61 0 0 1 .9 .6h-.2a.39 .39 0 0 0-.3-.5 .39 .39 0 0 0-.5 .3 .39 .39 0 0 0 .3 .5 .66 .66 0 0 1 .8 .6 .66 .66 0 0 1-.7 .7 .66 .66 0 0 1-.6-.7h.2a.46 .46 0 0 0 .4 .5 .46 .46 0 0 0 .5-.5 .46 .46 0 0 0-.5-.4 .58 .58 0 0 1-.6-.4 .58 .58 0 0 1 .3-.7z" fill-rule="evenodd"/>
<path d="M275.4 182.1v2.2h.2v-1h.4a.34 .34 0 0 1 .3 .5v.4l.3 .1-.1-.9-.3-.2a.58 .58 0 0 0 .3-.6 .58 .58 0 0 0-.5-.5zM275.6 182.3h.4a.43 .43 0 0 1 .4 .4 .43 .43 0 0 1-.5 .4h-.3z" fill-rule="evenodd"/>
<path d="M281.3 182.1v2.2h.2v-1h.4a.34 .34 0 0 1 .4 .5v.5h.2l-.1-.8-.2-.3a.58 .58 0 0 0 .3-.7 .58 .58 0 0 0-.6-.4zM281.5 182.3h.4a.42 .42 0 0 1 .4 .4 .42 .42 0 0 1-.4 .4h-.4z" fill-rule="evenodd"/>
<path d="M282.8 182.1h.2v1.1l.7-1.1h.3l-.7 .9 .7 1.3h-.2l-.6-1.1-.2 .3v.8h-.2z" fill-rule="evenodd"/>
</g>
<g font-size="3.9">
<text x="13.4" y="181.7">1.</text>
<text x="13.7" y="185.5">2.</text>
<text x="31.8" y="181.7">,</text>
<text x="39.2" y="181.7">/</text>
<text x="55.6" y="181.7">.</text>
<text x="58.4" y="185.5">.</text>
<text x="13.7" y="189.3">3.</text>
<text x="38.7" y="189.3">R</text>
<text x="50.7" y="189.3">R</text>
<text x="61.9" y="189.3">.</text>
<text x="13.7" y="197">5.</text>
<text x="13.7" y="193.1">4.</text>
<text x="38.7" y="197">,</text>
<text x="38.7" y="193.1">C</text>
<text x="45.2" y="197">,</text>
<text x="51.3" y="193.1">C</text>
<text x="63.1" y="193.1">.</text>
<text x="74.3" y="197">.</text>
<text x="13.6" y="200.8">6.</text>
<text x="64" y="200.8">.</text>
</g>
<g font-size="3.5">
<text x="160.4" y="49.7" transform="rotate(-90 160.4 49.7)">62</text>
<text x="177.6" y="83.4">8</text>
<text x="196.6" y="83.4">46</text>
<text x="216.9" y="83.4">8</text>
<text x="82.2" y="86.3">20</text>
<text x="229.3" y="96" transform="rotate(-90 229.3 96)">8</text>
<text x="70.4" y="101.1" transform="rotate(-90 70.4 101.1)">20</text>
<text x="161.2" y="104.7" transform="rotate(-90 161.2 104.7)">30</text>
<text x="229.3" y="104.9" transform="rotate(-90 229.3 104.9)">14</text>
<text x="229.3" y="112" transform="rotate(-90 229.3 112)">8</text>
<text x="111.9" y="123.4">104</text>
<text x="193.5" y="127">4 xØ6.5 HOLE THRU</text>
<text x="79.2" y="144.1">12</text>
<text x="98.3" y="144.1">40</text>
<text x="127.4" y="144.1">40</text>
<text x="146.1" y="144.1">12</text>
<text x="96.2" y="172.9">3 x M6 TAP DP 17</text>
<text x="132.8" y="169.7" transform="rotate(-55 132.8 169.7)">R8</text>
</g>
<text font-size="3.2" x="13.4" y="173.8">NOTE</text>
<g font-size="3.1">
<text x="16.6" y="181.7">가공후 사상 세척 후처리 할것</text>
<text x="17" y="185.5">제작 및 납품시 스크레치 없을 것</text>
<text x="16.9" y="189.3">지시없는 모서리</text>
<text x="40.4" y="189.3">은 최소</text>
<text x="52.4" y="189.3">로 한다</text>
<text x="16.9" y="197">외관상 유해한 흠 수축 거스러미 등은 없을 것</text>
<text x="17" y="193.1">지시없는 모서리</text>
<text x="41.1" y="193.1">는 최소</text>
<text x="53.7" y="193.1">로 한다</text>
<text x="16.8" y="200.8">기타 문의사항은 설계자와 협의 할 것</text>
</g>
<g font-size="3">
<text x="201.8" y="179.9">RIB</text>
<text x="194.8" y="184.1">NAMES OF GOODS</text>
<text x="222.3" y="184.1">MATERIAL</text>
<text x="241.8" y="184.1">SIZE</text>
<text x="252.5" y="184.1">Q'TY</text>
<text x="254.7" y="180">4</text>
<text x="235.6" y="188.2">CUSTOMER</text>
<text x="235.6" y="195.8">TITLE</text>
<text x="235.6" y="200">SUB NAME</text>
<text x="256" y="200.2">USC HEAD UNIT</text>
<text x="235.7" y="204.3">DWG.NO.</text>
</g>
<g font-size="2.6">
<text x="176.5" y="7.7">MARK</text>
<text x="207.1" y="7.7">REVISION</text>
<text x="248.5" y="7.7">DATE</text>
<text x="270.6" y="7.7">NAME</text>
<text x="266.1" y="179.7">흑색크롬</text>
<text x="225" y="180.1">SS41</text>
</g>
<g font-size="2.5">
<text x="192.8" y="188">DWG. BY</text>
<text x="203.3" y="188">DES'N BY</text>
<text x="214.9" y="188">CH'D BY</text>
<text x="225.2" y="188">APPROVED</text>
</g>
<text font-size="2.1" x="178.6" y="12.2">1</text>
<g font-size="2">
<text x="190.8" y="196.7">2026-09-17</text>
<text x="193.5" y="194.5">DWG DATE</text>
<text x="203.2" y="194.5">SCALE</text>
<text x="208.7" y="196.7">1:1</text>
<text x="214.3" y="194.5">WEIGHT</text>
<text x="216.4" y="196.7">442.62</text>
</g>
</svg>
